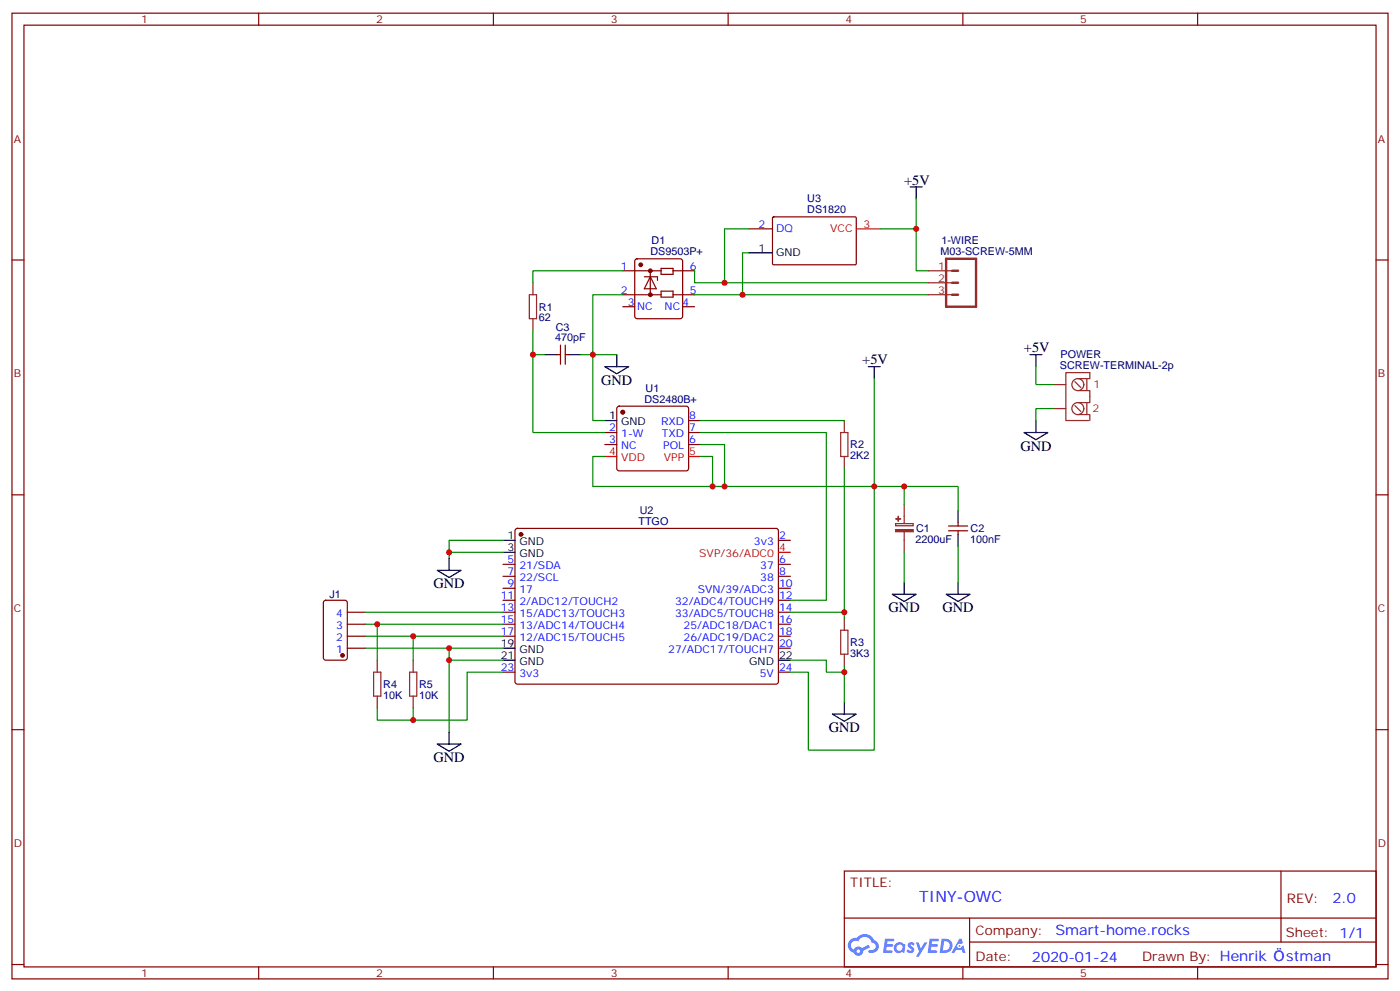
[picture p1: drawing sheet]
<svg xmlns="http://www.w3.org/2000/svg" width="412mm" height="292mm" viewBox="0 0 412 292" stroke-linecap="round" stroke-linejoin="round" font-family="sans-serif">
<g fill="none" stroke="#870000" stroke-width=".35">
<path d="M3.5 3.9h405.4v284.3h-405.4zM7.1 7.4h398.2v277.3h-398.2zM76.2 3.9v3.5M145.3 3.9v3.5M214.5 3.9v3.5M283.6 3.9v3.5M352.8 3.9v3.5M3.5 76.6h3.6M405.3 76.6h3.6M3.5 145.7h3.6M405.3 145.7h3.6M3.5 214.8h3.6"/>
<path d="M405.3 214.8h3.6M248.7 256.5h156.6v28.2h-156.6zM377.3 256.5v20.9M248.7 270.3h156.5M285.6 277.4h119.6M285.6 270.3v14.1M3.5 284h3.6M76.2 284.7v3.5M145.3 284.7v3.5M214.5 284.7v3.5M283.6 284.7v3.5M352.8 284.7v3.5"/>
<path d="M405.3 284h3.6"/>
</g>
<g fill="#5487ff">
<path d="M267.7 277.6a1.22 1.22 0 0 1 1.7 .3l-.4 .6a.47 .47 0 0 0-.3-.4 .47 .47 0 0 0-.5 .2l.1 .2a1.14 1.14 0 0 1 .8 1.8 1.14 1.14 0 0 1-1.9-.1l-.2-.1 .5-.6 .7 .4a.29 .29 0 0 0 .3-.2 .29 .29 0 0 0-.2-.3 1.04 1.04 0 0 1-.6-1.8z"/>
<path d="M260.7 276.4h2.4l.3 .2-.2 .5h-1.8l-.1 .9h1.5l.3 .4-.3 .3h-1.6l-.2 1.1 1.7 .1 .2 .3-.2 .3-2.6 .1z"/>
<path d="M273.8 276.4h2.4l.3 .2-.1 .5h-1.8l-.2 .9h1.6l.3 .4-.4 .3h-1.6l-.1 1.1 1.7 .1 .2 .3-.2 .3h-2.6z"/>
<path d="M282.6 276.4h.7l.3 1.3-.6 .3a.69 .69 0 0 0-1 .2 .69 .69 0 0 0 .4 1 .69 .69 0 0 0 .9-.6l.5-.3 .6 2.2h-.8l-.2-.8h-1.8l-.5 .8h-.8z"/>
<path d="M269.8 277.5h.8l.6 1.8 1.1-1.8h.9l-2.6 4.2h-.8l.9-1.6z"/>
<path d="M277.4 276.4l-.6 4.2h1.3a2.11 2.11 0 0 0 2.5-2.2 2.11 2.11 0 0 0-2.5-2zM278.1 277.1a1.39 1.39 0 0 1 1.7 1.5 1.39 1.39 0 0 1-1.8 1.2h-.3z"/>
<path d="M263.7 278a1.54 1.54 0 0 0-.1 2.2 1.54 1.54 0 0 0 2.2 .1l.6 .3 .3-2.3-.2-.3h-.4a1.49 1.49 0 0 0-2.4 0zM264 279a.94 .94 0 0 1 1.8 0 .94 .94 0 0 1-1.8 0z"/>
<path d="M250.4 276.8a2.18 2.18 0 0 0 1.1 3.7 1.44 1.44 0 0 0 1.6 .9 1.44 1.44 0 0 0 1.2-1.5l2-1-.5-.7-1.9 1a1.47 1.47 0 0 0-2.4 .4 1.39 1.39 0 0 1-.7-1.9 1.39 1.39 0 0 1 2-.5 2.12 2.12 0 0 1 2.2-1.3 2.12 2.12 0 0 1 1.9 1.7 1.14 1.14 0 0 1 1.1 1.4 1.14 1.14 0 0 1-1.7 .7 .43 .43 0 0 0-.5 .4 .43 .43 0 0 0 .4 .5 1.98 1.98 0 0 0 2.5-1.3 1.98 1.98 0 0 0-1.2-2.5 3.1 3.1 0 0 0-5.3-.7l-.9 .1zM252.3 280.1a.55 .55 0 0 1 1.1 0 .55 .55 0 0 1-1.1 0z"/>
<circle cx="282.6" cy="278.5" r=".26"/>
</g>
<g fill="none" stroke="#870000" stroke-width=".35">
<path d="M183.4 79.7h11.3M187.2 76.4l.5-.2h12.7l.5 .2 .2 .5v16.2l-.3 .5-.4 .2h-12.7l-.5-.2-.2-.5v-16.2zM191.6 79.7v7.1M194.7 79h3.6v1.8h-3.6zM198.3 79.7h6.3M220.5 67.4h7M227.6 64l.3-.1h24.2l.1 .3v13.6l-.3 .2-24.2-.1-.2-.3zM183.4 86.8h11.3M183.4 90.3h3.6M189.8 81.5h3.9v1M191.6 81.5l1.7 3.5h-3.5zM194.7 85.7h3.6v1.8h-3.6z"/>
<path d="M198.3 86.8h6.3M201.1 90.3h3.5M164 104.4h1.1M165.1 101.6v5.6M166.5 104.4h1.1M166.5 101.6v5.6M181.9 119.8l.5-.2h19.7l.5 .2 .2 .5v17.6l-.2 .5-.5 .2h-19.7l-.5-.2-.2-.5v-17.6zM178.2 127.4h3.5M178.2 130.9h3.5M202.8 127.4h3.6M202.8 130.9h3.6M202.8 123.8h3.6"/>
<path d="M151.9 155.8l.5-.2h76.5l.4 .7-.1 44.7-.6 .4h-76.5l-.4-.7v-44.4zM229.3 159.1h3.5M279.4 156.3h5.6M279.4 154.9h5.6M282.2 153.8v1.1M282.2 156.3v1M95.5 176.9l.5-.2h5.6l.7 .5v16.5l-.5 .6-5.8 .1-.7-.5-.1-16.5zM148.2 166.2h3.5M148.2 169.7h3.5M148.2 173.2h3.5M148.2 176.7h3.5M229.3 166.2h3.5"/>
<path d="M229.3 169.7h3.5M229.3 173.2h3.5M229.3 176.7h3.5M102.3 190.9h5.3M102.3 187.3h5.3M102.3 183.8h5.3M102.3 180.3h5.3M148.2 197.9h3.5M148.2 187.3h3.5M148.2 183.8h3.5M148.2 180.3h3.5M229.3 197.9h3.5"/>
<path d="M229.3 190.9h3.5M229.3 187.3h3.5M229.3 183.8h3.5M229.3 180.3h3.5"/>
</g>
<g fill="#870000" stroke="#870000" stroke-width=".35">
<circle cx="153.5" cy="157.3" r=".53"/>
<circle cx="183.4" cy="121.4" r=".53"/>
<circle cx="188.7" cy="78" r=".53"/>
<circle cx="100.9" cy="193" r=".53"/>
</g>
<g fill="none" stroke="#000" stroke-width=".35">
<path d="M268.1 55h3.5M269.9 55v3.6M220.5 74.4h7M160.5 104.4h3.5M167.6 104.4h3.5M178.2 107.9h7l-3.5 2.2zM181.7 104.4v3.5M255.8 107.9h3.5M257.5 107.9v3.6M303.4 104.4h3.5M305.2 104.4v3.5M178.2 123.8h3.5"/>
<path d="M301.6 127.4h7.1l-3.5 2.1zM305.2 123.8v3.6M148.2 159.1h3.5M282.2 150.3v3.5M282.2 157.3v3.6M128.8 167.9h7l-3.5 2.1zM132.3 164.4v3.5M148.2 162.6h3.5M262.8 175h7.1l-3.6 2.1zM266.3 171.4v3.6M278.7 175h7.1l-3.6 2.1zM282.2 171.4v3.6"/>
<path d="M148.2 194.4h3.5M148.2 190.9h3.5M229.3 194.4h3.5M128.8 219.1h7l-3.5 2.1zM132.3 215.5v3.6M245.2 210.3h7l-3.5 2.1zM248.7 206.7v3.6"/>
</g>
<path d="M252.2 67.4h7.1M178.2 134.4h3.5M202.8 134.4h3.6M229.3 162.6h3.5" fill="none" stroke="#f00" stroke-width=".35"/>
<g fill="none" stroke="#870000" stroke-width=".71">
<circle cx="191.6" cy="79.7" r=".35"/>
<circle cx="191.6" cy="86.8" r=".35"/>
</g>
<g fill="none" stroke="#008700" stroke-width=".35">
<path d="M269.9 58.6v21.1h3.5M183.4 79.7h-26.4v3.6M204.6 79.7v3.6h68.8M220.5 74.4h-1.8v12.4M220.5 67.4h-7.1v15.9M259.3 67.4h10.6M157 97.4v30h21.2M183.4 86.8h-8.8v37h3.6M204.6 86.8h68.8M157 104.4h3.5M171.1 104.4h10.6M257.5 111.5v31.7h8.8v5.3"/>
<path d="M305.2 107.9v5.3h5.2M178.2 134.4h-3.6v8.8h82.9v77.6h-19.4v-22.9h-5.3M206.4 127.4h37v49.3h-10.6M206.4 134.4h3.5v8.8M206.4 130.9h7v12.3M206.4 123.8h42.3M248.7 137.9v44.1M310.4 120.3h-5.2v3.5M148.2 159.1h-15.9v5.3M266.3 143.2h15.9v7.1M132.3 162.6h15.9M266.3 162.6v8.8"/>
<path d="M282.2 160.9v10.5M107.6 180.3h40.6M107.6 183.8h40.6M107.6 187.3h40.6M107.6 190.9h24.7M111.1 183.8v10.6M121.7 187.3v7.1M132.3 194.4h15.9M148.2 190.9h-15.9v24.6M148.2 197.9h-10.6v14.1h-15.9v-3.5M232.8 194.4h10.6v3.5h5.3M232.8 180.3h15.9"/>
<path d="M248.7 196.1v10.6M111.1 208.5v3.5h10.6"/>
</g>
<g fill="none" stroke="#8c2424" stroke-width=".35">
<path d="M273.4 79.7h7.1M155.9 86.8h2.1v7h-2.1zM157 83.3v3.5M157 93.8v3.6M273.4 86.8h7.1M273.4 83.3h7.1M310.4 113.2h3.6M316.6 119.4l1.8 1.8M316.6 112.4l1.8 1.7M317.5 115h3.5v3.5h-3.5M317.5 111.5h3.5v-1.8h-7v14.1h6.7M320.1 111.5v3.5"/>
<path d="M320.1 118.5v3.6M247.6 127.4h2.2v7h-2.2zM248.7 123.8v3.6M248.7 134.4v3.5M310.4 120.3h3.6M317.5 122.1h3.5v1.7M263.8 154.2h5.2v.6h-5.2zM266.3 148.5v5.7M266.3 156.6v6M110.1 197.9h2.1v7.1h-2.1zM111.1 194.4v3.5M120.6 197.9h2.2v7.1h-2.2z"/>
<path d="M121.7 194.4v3.5M247.6 185.6h2.2v7h-2.2zM248.7 182v3.6M248.7 192.6v3.5M111.1 205v3.5M121.7 205v3.5"/>
<circle cx="317.5" cy="113.2" r="1.76"/>
<circle cx="317.5" cy="120.3" r="1.76"/>
</g>
<g fill="#8c2424" stroke="#8c2424" stroke-width=".35">
<path d="M263.8 155.9h5.2v.7h-5.2z"/>
<path d="M263.9 152.8h1.4z"/>
<path d="M264.6 152v1.5z"/>
</g>
<path d="M278.7 76.2h8.8v14.1h-8.8zM280.5 79.7h1.7M280.5 86.8h1.7M280.5 83.3h1.7" fill="none" stroke="#8c2424" stroke-width=".71"/>
<g fill="#c00">
<circle cx="111.1" cy="183.8" r=".88"/>
<circle cx="132.3" cy="190.9" r=".88"/>
<circle cx="218.7" cy="86.8" r=".88"/>
<circle cx="248.7" cy="180.3" r=".88"/>
<circle cx="257.5" cy="143.2" r=".88"/>
<circle cx="266.3" cy="143.2" r=".88"/>
<circle cx="213.4" cy="143.2" r=".88"/>
<circle cx="132.3" cy="162.6" r=".88"/>
<circle cx="132.3" cy="194.4" r=".88"/>
<circle cx="209.9" cy="143.2" r=".88"/>
<circle cx="174.6" cy="104.4" r=".88"/>
<circle cx="157" cy="104.4" r=".88"/>
<circle cx="269.9" cy="67.4" r=".88"/>
<circle cx="213.4" cy="83.3" r=".88"/>
<circle cx="248.7" cy="197.9" r=".88"/>
<circle cx="121.7" cy="212" r=".88"/>
<circle cx="121.7" cy="187.3" r=".88"/>
</g>
<text font-size="4.6" fill="#00f" x="270.8" y="265.5">TINY-OWC</text>
<g font-size="4.2">
<text x="266.3" y="54.3">+5V</text>
<text x="254" y="107.2">+5V</text>
<text x="301.6" y="103.7">+5V</text>
<text x="177.1" y="113.2">GND</text>
<text x="300.6" y="132.6">GND</text>
<text x="127.7" y="173.2">GND</text>
<text x="261.8" y="180.3">GND</text>
<text x="277.6" y="180.3">GND</text>
<text x="244.1" y="215.5">GND</text>
<text x="127.7" y="224.4">GND</text>
</g>
<g font-size="4.2" fill="#00f">
<text x="392.5" y="265.7">2.0</text>
<text x="310.9" y="275.3">Smart-home.rocks</text>
<text x="304" y="283.1">2020-01-24</text>
<text x="378.9" y="283">stman</text>
</g>
<g font-size="3.9" fill="#800">
<text x="250.5" y="261.1">TITLE:</text>
<text x="379.1" y="265.7">REV:</text>
<text x="287.4" y="275.3">Company:</text>
<text x="378.7" y="275.9">Sheet: 1/1</text>
<text x="287.4" y="282.9">Date:</text>
<text x="336.4" y="283">Drawn By: Henrik</text>
</g>
<g font-size="3.2" fill="#800">
<text x="41.6" y="6.9">1</text>
<text x="110.8" y="6.9">2</text>
<text x="179.9" y="6.9">3</text>
<text x="249.1" y="6.9">4</text>
<text x="318.2" y="6.9">5</text>
<text x="4.1" y="42">A</text>
<text x="405.9" y="42">A</text>
<text x="4.1" y="111.1">B</text>
<text x="405.9" y="111.1">B</text>
<text x="4.1" y="180.3">C</text>
<text x="405.9" y="180.3">C</text>
<text x="4.1" y="249.4">D</text>
<text x="405.9" y="249.4">D</text>
<text x="41.6" y="287.7">1</text>
<text x="110.8" y="287.7">2</text>
<text x="179.9" y="287.7">3</text>
<text x="249.1" y="287.7">4</text>
<text x="318.2" y="287.7">5</text>
</g>
<g font-size="3.2" fill="#000080">
<text x="237.8" y="59.5">U3</text>
<text x="237.8" y="62.7">DS1820</text>
<text x="192" y="72">D1</text>
<text x="277.3" y="71.9">1-WIRE</text>
<text x="191.6" y="75.1">DS9503P+</text>
<text x="277.1" y="75.1">M03-SCREW-5MM</text>
<text x="158.7" y="94.6">62</text>
<text x="158.7" y="91.5">R1</text>
<text x="163.6" y="100.5">470pF</text>
<text x="163.7" y="97.4">C3</text>
<text x="312.4" y="105.5">POWER</text>
<text x="312.2" y="108.7">SCREW-TERMINAL-2p</text>
<text x="189.8" y="118.5">DS2480B+</text>
<text x="190.2" y="115.4">U1</text>
<text x="250.5" y="135.2">2K2</text>
<text x="250.5" y="132">R2</text>
<text x="188.1" y="154.5">TTGO</text>
<text x="188.4" y="151.3">U2</text>
<text x="269.7" y="159.9">2200uF</text>
<text x="269.9" y="156.7">C1</text>
<text x="285.8" y="159.9">100nF</text>
<text x="285.9" y="156.7">C2</text>
<text x="97" y="176.2">J1</text>
<text x="250.5" y="190.2">R3</text>
<text x="250.5" y="193.4">3K3</text>
<text x="112.9" y="202.6">R4</text>
<text x="123.5" y="202.6">R5</text>
<text x="112.9" y="205.8">10K</text>
<text x="123.5" y="205.8">10K</text>
</g>
<g font-size="3.2" fill="#00f">
<text x="223.4" y="67">2</text>
<text x="228.6" y="68.4">DQ</text>
<text x="182.8" y="79.4">1</text>
<text x="203.2" y="79.4">6</text>
<text x="182.8" y="86.4">2</text>
<text x="185" y="90">3</text>
<text x="201.1" y="90">4</text>
<text x="203.2" y="86.4">5</text>
<text x="187.7" y="91.4">NC</text>
<text x="195.8" y="91.4">NC</text>
<text x="194.7" y="125.2">RXD</text>
<text x="203" y="123.5">8</text>
<text x="179.5" y="127">2</text>
<text x="179.5" y="130.5">3</text>
<text x="183" y="128.8">1-W</text>
<text x="195" y="128.8">TXD</text>
<text x="203" y="130.5">6</text>
<text x="203" y="127">7</text>
<text x="183" y="132.3">NC</text>
<text x="195.4" y="132.3">POL</text>
<text x="222.1" y="160.5">3v3</text>
<text x="229.5" y="158.7">2</text>
<text x="149.5" y="165.8">5</text>
<text x="153" y="167.6">21/SDA</text>
<text x="224" y="167.6">37</text>
<text x="229.5" y="165.8">6</text>
<text x="149.5" y="169.3">7</text>
<text x="149.5" y="172.9">9</text>
<text x="153" y="171.1">22/SCL</text>
<text x="224" y="171.1">38</text>
<text x="229.5" y="172.9">10</text>
<text x="229.5" y="169.3">8</text>
<text x="147.5" y="176.4">11</text>
<text x="147.5" y="179.9">13</text>
<text x="153" y="174.6">17</text>
<text x="153" y="178.2">2/ADC12/TOUCH2</text>
<text x="198.8" y="178.2">32/ADC4/TOUCH9</text>
<text x="205.5" y="174.6">SVN/39/ADC3</text>
<text x="229.5" y="179.9">14</text>
<text x="229.5" y="176.4">12</text>
<text x="99" y="181.7">4</text>
<text x="99" y="185.2">3</text>
<text x="147.5" y="183.4">15</text>
<text x="153" y="181.7">15/ADC13/TOUCH3</text>
<text x="153" y="185.2">13/ADC14/TOUCH4</text>
<text x="198.8" y="181.7">33/ADC5/TOUCH8</text>
<text x="201.4" y="185.2">25/ADC18/DAC1</text>
<text x="229.5" y="183.4">16</text>
<text x="99" y="188.7">2</text>
<text x="147.5" y="187">17</text>
<text x="153" y="188.7">12/ADC15/TOUCH5</text>
<text x="201.4" y="188.7">26/ADC19/DAC2</text>
<text x="229.5" y="190.5">20</text>
<text x="229.5" y="187">18</text>
<text x="99" y="192.3">1</text>
<text x="147.5" y="197.6">23</text>
<text x="196.8" y="192.3">27/ADC17/TOUCH7</text>
<text x="229.5" y="197.6">24</text>
<text x="153" y="199.3">3v3</text>
<text x="223.8" y="199.3">5V</text>
</g>
<g font-size="3.2" fill="#f00">
<text x="244.6" y="68.4">VCC</text>
<text x="254.4" y="67">3</text>
<text x="179.5" y="134.1">4</text>
<text x="183" y="135.8">VDD</text>
<text x="195.5" y="135.8">VPP</text>
<text x="203" y="134.1">5</text>
<text x="206" y="164">SVP/36/ADC0</text>
<text x="229.5" y="162.3">4</text>
</g>
<g font-size="3.2">
<text x="223.4" y="74.1">1</text>
<text x="228.6" y="75.5">GND</text>
<text x="179.5" y="123.5">1</text>
<text x="183" y="125.2">GND</text>
<text x="149.5" y="158.7">1</text>
<text x="153" y="160.5">GND</text>
<text x="149.5" y="162.3">3</text>
<text x="153" y="164">GND</text>
<text x="147.5" y="190.5">19</text>
<text x="147.5" y="194">21</text>
<text x="153" y="192.3">GND</text>
<text x="153" y="195.8">GND</text>
<text x="220.7" y="195.8">GND</text>
<text x="229.5" y="194">22</text>
</g>
<g font-size="3.2" fill="#8d2323">
<text x="276.3" y="79.4">1</text>
<text x="276.3" y="82.9">2</text>
<text x="276.3" y="86.4">3</text>
<text x="322.1" y="114.2">1</text>
<text x="321.8" y="121.4">2</text>
</g>
</svg>
